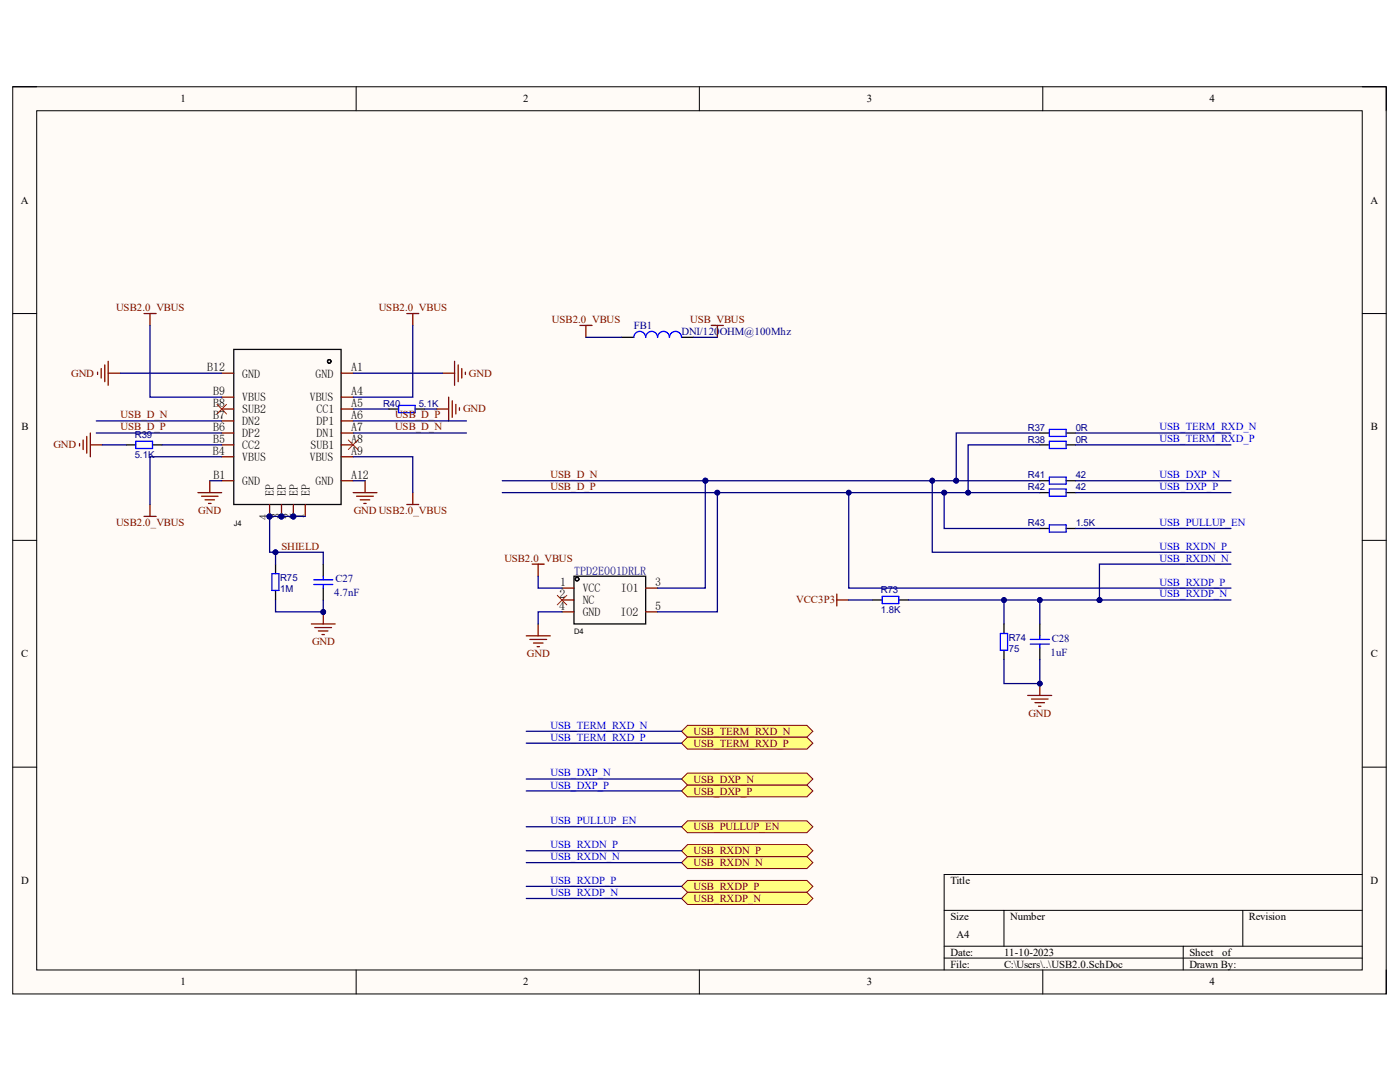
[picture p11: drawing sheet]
<svg xmlns="http://www.w3.org/2000/svg" width="279mm" height="216mm" viewBox="0 0 279 216" stroke-linecap="round" stroke-linejoin="round" font-family="sans-serif">
<path d="M2.5 17.3h274.1v181h-274.1z" fill="#fffbf7"/>
<path d="M2.5 17.3h274.1v181h-274.1z" fill="none" stroke="#000" stroke-width=".2"/>
<path d="M7.3 22.1h264.6v171.4h-264.6z" fill="#fffbf7"/>
<g fill="none" stroke="#000" stroke-width=".2">
<path d="M2.5 17.3h4.8M71.1 17.3v4.8M139.6 17.3v4.8M208.1 17.3v4.8M271.9 17.3h4.7v4.8M7.3 22.1h264.6v171.4h-264.6zM2.5 62.6h4.8M271.9 62.6h4.7M2.5 107.8h4.8M271.9 107.8h4.7M2.5 153.1h4.8M271.9 153.1h4.7"/>
<path d="M271.9 174.5h-83.5v19M71.1 193.5v4.8M139.6 193.5v4.8M188.4 181.7h83.5M188.4 188.8h83.5M188.4 191.2h83.5M200.4 181.7v7.1M208.1 193.5v4.8M236.1 188.8v4.7M248 181.7v7.1M276.6 193.5v4.8"/>
</g>
<g fill="none" stroke="#000" stroke-width=".25">
<path d="M207.5 86.4h1.9M207.5 88.8h1.9M207.5 95.9h1.9M207.5 98.3h1.9M212.8 86.4h1.9M212.8 88.8h1.9M212.8 95.9h1.9M212.8 98.3h1.9M174.2 119.7h1.9M179.4 119.7h1.9M207.5 105.5h1.9M212.8 105.5h1.9"/>
<path d="M200.4 124.5v1.9M200.4 129.8v1.8M207.5 124.5v2.4M207.5 129.2v2.4"/>
</g>
<path d="M209.4 85.7h3.4v1.4h-3.4zM209.4 88.1h3.4v1.4h-3.4zM209.4 95.2h3.4v1.4h-3.4zM209.4 97.6h3.4v1.4h-3.4zM176.1 119h3.3v1.4h-3.3zM209.4 104.7h3.4v1.5h-3.4zM199.6 126.4h1.5v3.4h-1.5zM205.6 127.6h3.8M205.6 128.5h3.8M207.5 126.9v.7M207.5 128.5v.7" fill="none" stroke="#00f" stroke-width=".25"/>
<path d="M167 118.5v2.4M167 119.7h2.4M105 126.9h4.8M105.7 127.6h3.4M106.5 128.3h1.9M107.2 129h.5M107.4 124.5v2.4M205.1 138.8h4.8M205.9 139.5h3.3M207.5 136.4v2.4M206.5 140.2h1.9M207.3 140.9h.4" fill="none" stroke="#800000" stroke-width=".25"/>
<path d="M111.2 118.8l1.9 1.9M113.1 118.8l-1.9 1.9" fill="none" stroke="#f00" stroke-width=".2"/>
<circle cx="207.5" cy="136.4" r=".46" fill="#000080"/>
<circle cx="207.5" cy="136.4" r=".46" fill="none" stroke="#000080" stroke-width=".2"/>
<g fill="none" stroke="#800000" stroke-width=".25">
<path d="M19.5 74.3v.4M20.2 73.5v1.9M20.9 72.8v3.4M21.6 72.1v4.8M21.6 74.5h2.4M88.3 74.5h2.4M89.5 79.2v4.8M90.3 80v3.3M90.7 72.1v4.8M91.4 72.8v3.4M92.2 73.5v1.9M92.9 74.3v.4"/>
<path d="M115.7 64.9h2.5M116.9 64.9v2.4M142 64.9h2.4M143.2 64.9v2.4M15.9 88.5v.5M16.6 87.8v1.9M17.3 87.1v3.3M18 86.4v4.7M18 88.8h2.4M87.2 81.6h2.3M91 80.7v1.9M91.7 81.4v.5"/>
<path d="M106.2 112.6h2.4M107.4 112.6v2.4"/>
</g>
<path d="M124.1 67.3h2.4M136 67.3h2.4M25.2 88.8h1.9M30.4 88.8h1.9M77.6 81.6h1.9M82.8 81.6h2" fill="none" stroke="#000" stroke-width=".25"/>
<path d="M126.5 67.3a1.19 1.19 0 0 1 1.2-1.2 1.19 1.19 0 0 1 1.2 1.2 1.19 1.19 0 0 1 1.1-1.2 1.19 1.19 0 0 1 1.2 1.2 1.19 1.19 0 0 1 1.2-1.2 1.19 1.19 0 0 1 1.2 1.2 1.21 1.21 0 0 1 1.2-1.2 1.21 1.21 0 0 1 1.2 1.2M27.1 88.1h3.3v1.4h-3.3zM79.5 80.9h3.3v1.4h-3.3z" fill="none" stroke="#00f" stroke-width=".25"/>
<path d="M43.3 80.7l1.9 1.9M45.2 80.7l-1.9 1.9M69.5 87.8l1.9 1.9M71.4 87.8l-1.9 1.9" fill="none" stroke="#f00" stroke-width=".2"/>
<circle cx="58.6" cy="103.1" r=".48" fill="#000080"/>
<circle cx="58.6" cy="103.1" r=".48" fill="none" stroke="#000080" stroke-width=".2"/>
<circle cx="56.2" cy="103.1" r=".49" fill="#000080"/>
<circle cx="56.2" cy="103.1" r=".49" fill="none" stroke="#000080" stroke-width=".2"/>
<circle cx="53.8" cy="103.1" r=".49" fill="#000080"/>
<circle cx="53.8" cy="103.1" r=".49" fill="none" stroke="#000080" stroke-width=".2"/>
<path d="M46.7 69.7h21.4v31h-21.4z" fill="none" stroke="#000" stroke-width=".25"/>
<g fill="none" stroke="#870000" stroke-width=".25">
<path d="M44.2 79.2h2.5M44.2 74.5h2.5M68.1 79.2h2.4M68.1 74.5h2.4M44.2 95.9h2.5M44.2 91.1h2.5M44.2 88.8h2.5M44.2 86.4h2.5M44.2 84h2.5M44.2 81.6h2.5M68.1 95.9h2.4M68.1 91.1h2.4"/>
<path d="M68.1 88.8h2.4M68.1 86.4h2.4M68.1 84h2.4M68.1 81.6h2.4M58.5 100.7v2.3M60.9 100.7v2.3"/>
</g>
<circle cx="58.6" cy="103.1" r=".48" fill="#000080"/>
<circle cx="58.6" cy="103.1" r=".48" fill="none" stroke="#000080" stroke-width=".2"/>
<path d="M56.2 100.7v2.3" fill="none" stroke="#870000" stroke-width=".25"/>
<circle cx="56.2" cy="103.1" r=".49" fill="#000080"/>
<circle cx="56.2" cy="103.1" r=".49" fill="none" stroke="#000080" stroke-width=".2"/>
<path d="M53.8 100.7v2.3" fill="none" stroke="#870000" stroke-width=".25"/>
<circle cx="53.8" cy="103.1" r=".49" fill="#000080"/>
<circle cx="53.8" cy="103.1" r=".49" fill="none" stroke="#000080" stroke-width=".2"/>
<g fill="none" stroke="#000" stroke-width=".25">
<path d="M55 112.6v1.9M55 117.8v1.9M64.5 112.6v2.4M64.5 117.3v2.4"/>
<circle cx="65.7" cy="72.1" r=".35"/>
</g>
<g fill="none" stroke="#800000" stroke-width=".25">
<path d="M28.7 62.6h2.5M29.9 62.6v2.3M81.2 62.6h2.4M82.4 62.6v2.3M39.5 98.3h4.7M40.2 99h3.3M40.9 99.7h1.9M41.9 95.9v2.4M70.5 98.3h4.7M71.2 99h3.3M71.9 99.7h1.9M72.9 95.9v2.4"/>
<path d="M82.4 98.3v2.4M28.7 103h2.5M29.9 100.7v2.3M41.6 100.5h.5M72.6 100.5h.5M81.2 100.7h2.4M62.1 124.5h4.8M62.8 125.2h3.4M63.5 125.9h1.9M64.3 126.6h.4M64.5 122.1v2.4"/>
</g>
<path d="M54.3 114.5h1.4v3.3h-1.4zM62.6 115.7h3.8M62.6 116.6h3.8M64.5 115v.7M64.5 116.6v.7" fill="none" stroke="#00f" stroke-width=".25"/>
<circle cx="64.5" cy="122.1" r=".48" fill="#000080"/>
<circle cx="64.5" cy="122.1" r=".48" fill="none" stroke="#000080" stroke-width=".2"/>
<path d="M137.2 144.7h23.8l1.2 1.2-1.2 1.2h-23.8l-1.2-1.2z" fill-rule="evenodd" fill="#ffff80"/>
<path d="M137.2 144.7h23.8l1.2 1.2-1.2 1.2h-23.8l-1.2-1.2z" fill="none" stroke="#800000" stroke-width=".2"/>
<path d="M136 148.3l1.2-1.2h23.8l1.2 1.2-1.2 1.2h-23.8z" fill-rule="evenodd" fill="#ffff80"/>
<path d="M136 148.3l1.2-1.2h23.8l1.2 1.2-1.2 1.2h-23.8z" fill="none" stroke="#800000" stroke-width=".2"/>
<path d="M136 157.8l1.2-1.2h23.8l1.2 1.2-1.2 1.2h-23.8z" fill-rule="evenodd" fill="#ffff80"/>
<path d="M136 157.8l1.2-1.2h23.8l1.2 1.2-1.2 1.2h-23.8z" fill="none" stroke="#800000" stroke-width=".2"/>
<path d="M137.2 154.3h23.8l1.2 1.1-1.2 1.2h-23.8l-1.2-1.2z" fill-rule="evenodd" fill="#ffff80"/>
<path d="M137.2 154.3h23.8l1.2 1.1-1.2 1.2h-23.8l-1.2-1.2z" fill="none" stroke="#800000" stroke-width=".2"/>
<path d="M137.2 168.5h23.8l1.2 1.3-1.2 1.1h-23.8l-1.2-1.1z" fill-rule="evenodd" fill="#ffff80"/>
<path d="M137.2 168.5h23.8l1.2 1.3-1.2 1.1h-23.8l-1.2-1.1z" fill="none" stroke="#800000" stroke-width=".2"/>
<path d="M137.2 170.9h23.8l1.2 1.2-1.2 1.2h-23.8l-1.2-1.2z" fill-rule="evenodd" fill="#ffff80"/>
<path d="M137.2 170.9h23.8l1.2 1.2-1.2 1.2h-23.8l-1.2-1.2z" fill="none" stroke="#800000" stroke-width=".2"/>
<path d="M136 176.9l1.2-1.2h23.8l1.2 1.2-1.2 1.2h-23.8z" fill-rule="evenodd" fill="#ffff80"/>
<path d="M136 176.9l1.2-1.2h23.8l1.2 1.2-1.2 1.2h-23.8z" fill="none" stroke="#800000" stroke-width=".2"/>
<path d="M137.2 178.1h23.8l1.2 1.2-1.2 1.2h-23.8l-1.2-1.2z" fill-rule="evenodd" fill="#ffff80"/>
<path d="M137.2 178.1h23.8l1.2 1.2-1.2 1.2h-23.8l-1.2-1.2z" fill="none" stroke="#800000" stroke-width=".2"/>
<path d="M137.2 163.8h23.8l1.2 1.2-1.2 1.2h-23.8l-1.2-1.2z" fill-rule="evenodd" fill="#ffff80"/>
<path d="M137.2 163.8h23.8l1.2 1.2-1.2 1.2h-23.8l-1.2-1.2z" fill="none" stroke="#800000" stroke-width=".2"/>
<g fill="none" stroke="#000" stroke-width=".25">
<path d="M114.6 115h14.3v9.5h-14.3z"/>
<circle cx="115.2" cy="115.5" r=".36"/>
</g>
<path d="M112.2 117.3h2.4M112.2 119.7h2.4M128.9 117.3h2.3M112.2 122.1h2.4M128.9 122.1h2.3" fill="none" stroke="#870000" stroke-width=".25"/>
<path d="M207.5 119.7v4.8" fill="none" stroke="#000080" stroke-width=".25"/>
<circle cx="207.5" cy="119.7" r=".47" fill="#000080"/>
<circle cx="207.5" cy="119.7" r=".47" fill="none" stroke="#000080" stroke-width=".2"/>
<path d="M24 74.5h20.2M29.9 64.9v14.3h14.3M19.2 86.4h25M19.2 84h25M20.4 88.8h4.8M32.3 88.8h11.9M41.9 95.9h2.3M44.2 91.1h-14.3v9.6M60.9 103h-7.1v7.2h1.2v2.4" fill="none" stroke="#000080" stroke-width=".25"/>
<circle cx="55" cy="110.2" r=".48" fill="#000080"/>
<circle cx="55" cy="110.2" r=".48" fill="none" stroke="#000080" stroke-width=".2"/>
<circle cx="53.8" cy="103.1" r=".49" fill="#000080"/>
<circle cx="53.8" cy="103.1" r=".49" fill="none" stroke="#000080" stroke-width=".2"/>
<circle cx="56.2" cy="103.1" r=".49" fill="#000080"/>
<circle cx="56.2" cy="103.1" r=".49" fill="none" stroke="#000080" stroke-width=".2"/>
<circle cx="58.6" cy="103.1" r=".48" fill="#000080"/>
<circle cx="58.6" cy="103.1" r=".48" fill="none" stroke="#000080" stroke-width=".2"/>
<path d="M55 119.7v2.4h9.5v-2.4" fill="none" stroke="#000080" stroke-width=".25"/>
<circle cx="64.5" cy="122.1" r=".48" fill="#000080"/>
<circle cx="64.5" cy="122.1" r=".48" fill="none" stroke="#000080" stroke-width=".2"/>
<path d="M55 110.2h9.5v2.4" fill="none" stroke="#000080" stroke-width=".25"/>
<circle cx="55" cy="110.2" r=".48" fill="#000080"/>
<circle cx="55" cy="110.2" r=".48" fill="none" stroke="#000080" stroke-width=".2"/>
<path d="M70.5 74.5h17.8M82.4 64.9v14.3h-11.9M70.5 91.1h11.9v7.2M70.5 95.9h2.4M70.5 86.4h22.6M70.5 84h22.6M70.5 81.6h7.1M84.8 81.6h2.4M100.2 98.3h107.3" fill="none" stroke="#000080" stroke-width=".25"/>
<circle cx="193.2" cy="98.3" r=".46" fill="#000080"/>
<circle cx="193.2" cy="98.3" r=".46" fill="none" stroke="#000080" stroke-width=".2"/>
<circle cx="188.4" cy="98.3" r=".48" fill="#000080"/>
<circle cx="188.4" cy="98.3" r=".48" fill="none" stroke="#000080" stroke-width=".2"/>
<circle cx="169.4" cy="98.3" r=".46" fill="#000080"/>
<circle cx="169.4" cy="98.3" r=".46" fill="none" stroke="#000080" stroke-width=".2"/>
<circle cx="143.1" cy="98.3" r=".48" fill="#000080"/>
<circle cx="143.1" cy="98.3" r=".48" fill="none" stroke="#000080" stroke-width=".2"/>
<path d="M100.2 95.9h107.3" fill="none" stroke="#000080" stroke-width=".25"/>
<circle cx="140.8" cy="95.9" r=".49" fill="#000080"/>
<circle cx="140.8" cy="95.9" r=".49" fill="none" stroke="#000080" stroke-width=".2"/>
<circle cx="186.1" cy="95.9" r=".47" fill="#000080"/>
<circle cx="186.1" cy="95.9" r=".47" fill="none" stroke="#000080" stroke-width=".2"/>
<circle cx="190.8" cy="95.9" r=".49" fill="#000080"/>
<circle cx="190.8" cy="95.9" r=".49" fill="none" stroke="#000080" stroke-width=".2"/>
<g fill="none" stroke="#000080" stroke-width=".25">
<path d="M116.9 67.3h7.2M143.2 98.3v23.8h-12M107.4 115v2.3h4.8M112.2 122.1h-4.8v2.4M105 157.8h31M105 155.4h31M105 148.3h31M105 145.9h31M105 179.3h31M105 176.9h31M105 172.1h31M105 169.8h31"/>
<path d="M105 165h31"/>
</g>
<circle cx="143.1" cy="98.3" r=".48" fill="#000080"/>
<circle cx="143.1" cy="98.3" r=".48" fill="none" stroke="#000080" stroke-width=".2"/>
<path d="M140.8 95.9v21.4h-9.6" fill="none" stroke="#000080" stroke-width=".25"/>
<circle cx="140.8" cy="95.9" r=".49" fill="#000080"/>
<circle cx="140.8" cy="95.9" r=".49" fill="none" stroke="#000080" stroke-width=".2"/>
<path d="M138.4 67.3h4.8M169.4 98.3v19h76.3M169.4 119.7h4.8" fill="none" stroke="#000080" stroke-width=".25"/>
<circle cx="169.4" cy="98.3" r=".46" fill="#000080"/>
<circle cx="169.4" cy="98.3" r=".46" fill="none" stroke="#000080" stroke-width=".2"/>
<path d="M181.3 119.7h64.4" fill="none" stroke="#000080" stroke-width=".25"/>
<circle cx="200.4" cy="119.7" r=".47" fill="#000080"/>
<circle cx="200.4" cy="119.7" r=".47" fill="none" stroke="#000080" stroke-width=".2"/>
<circle cx="207.5" cy="119.7" r=".47" fill="#000080"/>
<circle cx="207.5" cy="119.7" r=".47" fill="none" stroke="#000080" stroke-width=".2"/>
<circle cx="219.4" cy="119.7" r=".48" fill="#000080"/>
<circle cx="219.4" cy="119.7" r=".48" fill="none" stroke="#000080" stroke-width=".2"/>
<path d="M186.1 95.9v14.3h59.6" fill="none" stroke="#000080" stroke-width=".25"/>
<circle cx="186.1" cy="95.9" r=".47" fill="#000080"/>
<circle cx="186.1" cy="95.9" r=".47" fill="none" stroke="#000080" stroke-width=".2"/>
<path d="M188.4 98.3v7.2h19.1" fill="none" stroke="#000080" stroke-width=".25"/>
<circle cx="188.4" cy="98.3" r=".48" fill="#000080"/>
<circle cx="188.4" cy="98.3" r=".48" fill="none" stroke="#000080" stroke-width=".2"/>
<path d="M207.5 86.4h-16.7v9.5" fill="none" stroke="#000080" stroke-width=".25"/>
<circle cx="190.8" cy="95.9" r=".49" fill="#000080"/>
<circle cx="190.8" cy="95.9" r=".49" fill="none" stroke="#000080" stroke-width=".2"/>
<path d="M207.5 88.8h-14.3v9.5" fill="none" stroke="#000080" stroke-width=".25"/>
<circle cx="193.2" cy="98.3" r=".46" fill="#000080"/>
<circle cx="193.2" cy="98.3" r=".46" fill="none" stroke="#000080" stroke-width=".2"/>
<path d="M200.4 131.6v4.8h7.1v-4.8" fill="none" stroke="#000080" stroke-width=".25"/>
<circle cx="207.5" cy="136.4" r=".46" fill="#000080"/>
<circle cx="207.5" cy="136.4" r=".46" fill="none" stroke="#000080" stroke-width=".2"/>
<path d="M214.7 98.3h31M214.7 95.9h31M214.7 88.8h31M214.7 86.4h31M214.7 105.5h31M245.7 112.6h-26.3v7.1" fill="none" stroke="#000080" stroke-width=".25"/>
<circle cx="219.4" cy="119.7" r=".48" fill="#000080"/>
<circle cx="219.4" cy="119.7" r=".48" fill="none" stroke="#000080" stroke-width=".2"/>
<path d="M200.4 119.7v4.8" fill="none" stroke="#000080" stroke-width=".25"/>
<circle cx="200.4" cy="119.7" r=".47" fill="#000080"/>
<circle cx="200.4" cy="119.7" r=".47" fill="none" stroke="#000080" stroke-width=".2"/>
<g font-size="2.4">
<text x="41.4" y="74.1">B12</text>
<text x="48.3" y="75.4">GND</text>
<text x="63" y="75.4">GND</text>
<text x="70.1" y="74.1">A1</text>
<text x="42.5" y="78.9">B9</text>
<text x="42.5" y="81.3">B8</text>
<text x="42.5" y="83.7">B7</text>
<text x="48.3" y="80.1">VBUS</text>
<text x="48.3" y="82.5">SUB2</text>
<text x="61.8" y="80.1">VBUS</text>
<text x="63.2" y="82.5">CC1</text>
<text x="70.1" y="83.7">A6</text>
<text x="70.1" y="81.3">A5</text>
<text x="70.1" y="78.9">A4</text>
<text x="42.5" y="86">B6</text>
<text x="42.5" y="88.4">B5</text>
<text x="48.3" y="84.8">DN2</text>
<text x="48.3" y="87.2">DP2</text>
<text x="48.3" y="89.6">CC2</text>
<text x="62" y="89.6">SUB1</text>
<text x="63.2" y="87.2">DN1</text>
<text x="63.2" y="84.8">DP1</text>
<text x="70.1" y="88.4">A8</text>
<text x="70.1" y="86">A7</text>
<text x="42.5" y="90.8">B4</text>
<text x="42.6" y="95.5">B1</text>
<text x="48.3" y="92">VBUS</text>
<text x="61.8" y="92">VBUS</text>
<text x="70.1" y="95.5">A12</text>
<text x="70.1" y="90.8">A9</text>
<text x="48.3" y="96.7">GND</text>
<text x="54.6" y="99" transform="rotate(-90 54.6 99)">EP</text>
<text x="57" y="99" transform="rotate(-90 57 99)">EP</text>
<text x="59.4" y="99" transform="rotate(-90 59.4 99)">EP</text>
<text x="61.8" y="99" transform="rotate(-90 61.8 99)">EP</text>
<text x="63" y="96.7">GND</text>
<text x="53.5" y="103.7" transform="rotate(-90 53.5 103.7)">4</text>
<text x="55.8" y="103.6" transform="rotate(-90 55.8 103.6)">3</text>
<text x="58.3" y="103.6" transform="rotate(-90 58.3 103.6)">2</text>
<text x="60.6" y="103.6" transform="rotate(-90 60.6 103.6)">1</text>
<text x="111.7" y="119.4">2</text>
<text x="111.8" y="117">1</text>
<text x="116.3" y="118.2">VCC</text>
<text x="123.9" y="118.2">IO1</text>
<text x="130.8" y="117">3</text>
<text x="111.6" y="121.7">4</text>
<text x="116.3" y="120.6">NC</text>
<text x="116.3" y="122.9">GND</text>
<text x="123.8" y="122.9">IO2</text>
<text x="130.8" y="121.7">5</text>
</g>
<text font-size="2.4" fill="#000080" x="114.6" y="114.6">TPD2E001DRLR</text>
<g font-size="2.1">
<text x="36" y="20.4">1</text>
<text x="104.4" y="20.4">2</text>
<text x="173" y="20.4">3</text>
<text x="241.4" y="20.4">4</text>
<text x="4.1" y="40.6">A</text>
<text x="273.5" y="40.6">A</text>
<text x="4.3" y="85.9">B</text>
<text x="273.6" y="85.9">B</text>
<text x="4.2" y="131.1">C</text>
<text x="273.6" y="131.1">C</text>
<text x="4.2" y="176.4">D</text>
<text x="189.7" y="176.4">Title</text>
<text x="273.5" y="176.4">D</text>
<text x="189.7" y="183.6">Size</text>
<text x="201.6" y="183.6">Number</text>
<text x="249.3" y="183.6">Revision</text>
<text x="189.7" y="190.7">Date:</text>
<text x="190.9" y="187.1">A4</text>
<text x="200.4" y="190.7">11-10-2023</text>
<text x="237.4" y="190.7">Sheet</text>
<text x="243.9" y="190.7">of</text>
<text x="36" y="196.6">1</text>
<text x="104.4" y="196.6">2</text>
<text x="173" y="196.6">3</text>
<text x="189.7" y="193.1">File:</text>
<text x="200.4" y="193.1">C:\Users\..\USB2.0.SchDoc</text>
<text x="237.4" y="193.1">Drawn By:</text>
<text x="241.4" y="196.6">4</text>
</g>
<g font-size="2.1" fill="#800000">
<text x="23.2" y="62.1">USB2.0_VBUS</text>
<text x="75.6" y="62.1">USB2.0_VBUS</text>
<text x="110.1" y="64.5">USB2.0_VBUS</text>
<text x="137.8" y="64.5">USB_VBUS</text>
<text x="14.2" y="75.2">GND</text>
<text x="93.6" y="75.2">GND</text>
<text x="24" y="83.5">USB_D_N</text>
<text x="78.9" y="83.5">USB_D_P</text>
<text x="92.4" y="82.3">GND</text>
<text x="10.7" y="89.4">GND</text>
<text x="24" y="85.9">USB_D_P</text>
<text x="78.9" y="85.9">USB_D_N</text>
<text x="109.9" y="95.4">USB_D_N</text>
<text x="109.9" y="97.8">USB_D_P</text>
<text x="23.2" y="104.9">USB2.0_VBUS</text>
<text x="39.6" y="102.6">GND</text>
<text x="70.6" y="102.6">GND USB2.0_VBUS</text>
<text x="100.7" y="112.1">USB2.0_VBUS</text>
<text x="158.9" y="120.4">VCC3P3</text>
<text x="62.3" y="128.7">GND</text>
<text x="105.2" y="131.1">GND</text>
<text x="205.2" y="143.1">GND</text>
<text x="138.4" y="146.6">USB_TERM_RXD_N</text>
<text x="138.4" y="149">USB_TERM_RXD_P</text>
<text x="138.4" y="158.5">USB_DXP_P</text>
<text x="138.4" y="156.2">USB_DXP_N</text>
<text x="138.4" y="165.6">USB_PULLUP_EN</text>
<text x="138.4" y="170.4">USB_RXDN_P</text>
<text x="138.4" y="172.8">USB_RXDN_N</text>
<text x="138.4" y="177.6">USB_RXDP_P</text>
<text x="138.4" y="180">USB_RXDP_N</text>
</g>
<g font-size="2.1" fill="#000080">
<text x="126.5" y="65.7">FB1</text>
<text x="136" y="66.8">DNI/120OHM@100Mhz</text>
<text x="66.7" y="119">4.7nF</text>
<text x="67" y="116.1">C27</text>
<text x="209.7" y="130.9">1uF</text>
<text x="209.9" y="128">C28</text>
</g>
<g font-size="2.1" fill="#00f">
<text x="231.4" y="85.9">USB_TERM_RXD_N</text>
<text x="231.4" y="88.3">USB_TERM_RXD_P</text>
<text x="231.4" y="95.4">USB_DXP_N</text>
<text x="231.4" y="97.8">USB_DXP_P</text>
<text x="231.4" y="104.9">USB_PULLUP_EN</text>
<text x="231.4" y="112.1">USB_RXDN_N</text>
<text x="231.4" y="109.7">USB_RXDN_P</text>
<text x="231.4" y="116.8">USB_RXDP_P</text>
<text x="231.4" y="119.2">USB_RXDP_N</text>
<text x="109.9" y="145.5">USB_TERM_RXD_N</text>
<text x="109.9" y="147.8">USB_TERM_RXD_P</text>
<text x="109.9" y="154.9">USB_DXP_N</text>
<text x="109.9" y="157.4">USB_DXP_P</text>
<text x="109.9" y="164.5">USB_PULLUP_EN</text>
<text x="109.9" y="171.6">USB_RXDN_N</text>
<text x="109.9" y="169.2">USB_RXDN_P</text>
<text x="109.9" y="176.4">USB_RXDP_P</text>
<text x="109.9" y="178.8">USB_RXDP_N</text>
</g>
<text font-size="2.1" fill="#980000" x="56.2" y="109.7">SHIELD</text>
<g font-size="1.9" fill="#000080">
<text x="76.5" y="81.2">R40</text>
<text x="83.6" y="81.2">5.1K</text>
<text x="26.9" y="87.4">R39</text>
<text x="205.1" y="85.9">R37</text>
<text x="205.1" y="88.3">R38</text>
<text x="214.7" y="85.9">0R</text>
<text x="214.7" y="88.3">0R</text>
<text x="26.9" y="91.4">5.1K</text>
<text x="205.1" y="95.5">R41</text>
<text x="214.7" y="95.5">42</text>
<text x="205.1" y="97.8">R42</text>
<text x="214.7" y="97.8">42</text>
<text x="205.1" y="104.9">R43</text>
<text x="214.7" y="104.9">1.5K</text>
<text x="55.9" y="116">R75</text>
<text x="55.9" y="118.1">1M</text>
<text x="175.8" y="118.4">R73</text>
<text x="175.8" y="122.4">1.8K</text>
<text x="201.3" y="127.8">R74</text>
<text x="201.3" y="130">75</text>
</g>
<g font-size="1.5">
<text x="46.7" y="104.9">J4</text>
<text x="114.6" y="126.5">D4</text>
</g>
</svg>
